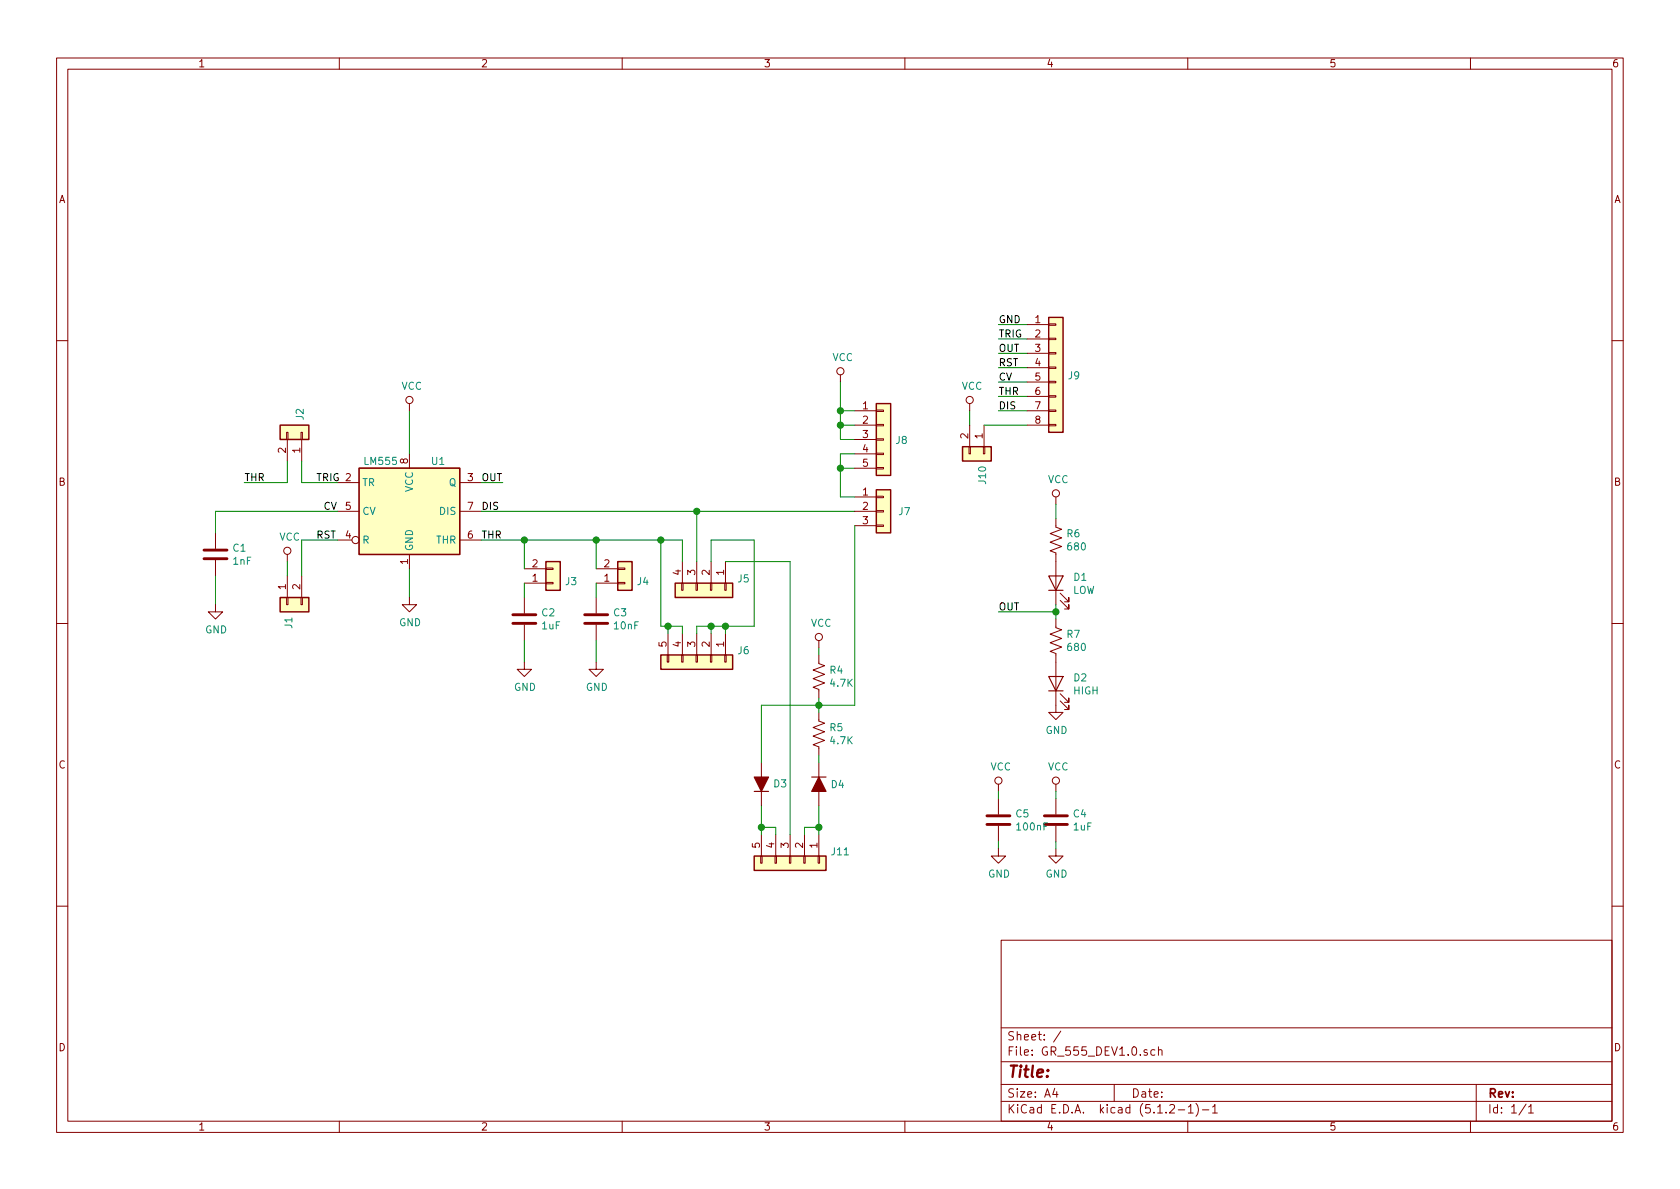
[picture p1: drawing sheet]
<svg xmlns="http://www.w3.org/2000/svg" width="297mm" height="210mm" viewBox="0 0 297 210" stroke-linecap="round" stroke-linejoin="round" font-family="sans-serif">
<g fill="none" stroke="#840000" stroke-width=".18">
<path d="M10 10.3h277v189.9h-277zM12 12.2h273v186.1h-273zM60 10.3v1.9M110 10.3v1.9M160 10.3v1.9M210 10.3v1.9M260 10.3v1.9M181.6 57.4h3.8M181.6 59.9h3.8M185.4 59.8h1.3v.3h-1.3zM185.4 57.3h1.3v.2h-1.3zM10 60.2h2"/>
<path d="M50.7 76.4h.2v1.3h-.2zM50.8 77.7v3.8M53.2 76.4h.3v1.3h-.3zM53.3 77.7v3.8M72.4 71.4v1.2M148.6 66.3v1.3M151.1 72.6h3.8M151.1 75.2h3.8M151.1 77.7h3.8M154.9 77.6h1.3v.2h-1.3zM154.9 75.1h1.3v.2h-1.3zM154.9 72.5h1.3v.3h-1.3z"/>
<path d="M171.3 79h.3v1.3h-.3zM171.4 71.4v1.2M171.4 75.2v3.8M173.9 79h.2v1.3h-.2zM174 75.2v3.8M181.6 72.6h3.8M181.6 75.2h3.8M181.6 62.5h3.8M181.6 65h3.8M181.6 67.6h3.8M181.6 70.1h3.8M185.4 75.1h1.3v.2h-1.3z"/>
<path d="M185.4 72.5h1.3v.3h-1.3zM185.4 70h1.3v.2h-1.3zM185.4 67.4h1.3v.3h-1.3zM185.4 64.9h1.3v.2h-1.3zM185.4 62.4h1.3v.2h-1.3zM285 60.2h2M38.1 94.2v2.8M38.1 99.1v2.7M50.8 98v1.3M59.7 85.3h3.8M59.7 95.5h2.5M59.7 90.4h3.8"/>
<path d="M72.4 80.3v2.5M72.4 98v2.6M81.3 85.3h3.8M81.3 95.5h3.8M81.3 90.4h3.8M120.6 99.3v3.8M123.2 99.3v3.8M125.7 99.3v3.8M128.3 99.3v3.8M151.1 90.4h3.8M151.1 80.3h3.8M151.1 82.8h3.8"/>
<path d="M151.1 87.9h3.8M151.1 93h3.8M154.9 82.7h1.3v.2h-1.3zM154.9 80.1h1.3v.3h-1.3zM154.9 92.8h1.3v.3h-1.3zM154.9 90.3h1.3v.2h-1.3zM154.9 87.8h1.3v.2h-1.3zM186.7 91.7v1.5l1 .4-2 .8 2 .7-2 .8 2 .7-2 .8 1 .4v9.1M186.7 87.9v1.2M10 110.3h2M38.1 106.9v1.3h1.3l-1.3 1.3-1.3-1.3h1.3M50.7 105.7h.2v1.2h-.2z"/>
<path d="M50.8 101.8v3.9M53.2 105.7h.3v1.2h-.3zM53.3 101.8v3.9M72.4 105.7v1.2h1.3l-1.3 1.3-1.3-1.3h1.3M92.7 117.1v1.3h1.3l-1.3 1.2-1.3-1.2h1.3M92.7 103.1h3.8M92.7 100.6h3.8M92.7 105.7v2.8M92.7 110.5v2.8M96.5 100.5h1.3v.2h-1.3zM96.5 103h1.3v.2h-1.3zM105.4 117.1v1.3h1.3l-1.3 1.2-1.3-1.2h1.3"/>
<path d="M105.4 103.1h3.8M105.4 100.6h3.8M105.4 105.7v2.8M105.4 110.5v2.8M109.2 100.5h1.3v.2h-1.3zM109.2 103h1.3v.2h-1.3zM118 115.8h.2v1.3h-.2zM118.1 112v3.8M120.5 115.8h.3v1.3h-.3zM120.5 103.1h.3v1.3h-.3zM120.6 112v3.8M123.1 115.8h.2v1.3h-.2z"/>
<path d="M123.1 103.1h.2v1.3h-.2zM123.2 112v3.8M125.6 115.8h.3v1.3h-.3zM125.6 103.1h.3v1.3h-.3zM125.7 112v3.8M128.1 115.8h.3v1.3h-.3zM128.1 103.1h.3v1.3h-.3zM128.3 112v3.8M144.8 115.8v1.5l1 .4-2 .8 2 .7-2 .8 2 .8-2 .7 1 .4v1.5M144.8 113.3v1.2M186.7 109.5v1.5l1 .4-2 .7 2 .8-2 .8 2 .7-2 .8 1 .4v10.4h1.3l-1.3 1.2-1.3-1.2h1.3M187.5 106.2l1.5 1.5v-.8v.8h-.8"/>
<path d="M187.5 104.9l1.5 1.5v-.7v.7h-.8M285 110.3h2M134.6 134.9v7.6M144.8 126v1.5l1 .4-2 .7 2 .8-2 .8 2 .7-2 .8 1 .4v1.5M144.8 134.9v7.6M176.5 138.7v1.2M186.7 138.7v1.2M187.5 123.9l1.5 1.6v-.8v.8h-.8M187.5 122.7l1.5 1.5v-.8v.8h-.8M134.5 151.4h.2v1.2h-.2zM134.6 147.6v3.8M137 151.4h.3v1.2h-.3z"/>
<path d="M137.2 147.6v3.8M139.6 151.4h.2v1.2h-.2zM139.7 147.6v3.8M142.1 151.4h.3v1.2h-.3zM142.2 147.6v3.8M144.7 151.4h.2v1.2h-.2zM144.8 147.6v3.8M176.5 150.1v1.3h1.3l-1.3 1.2-1.2-1.2h1.2M176.5 141.2v2.8M176.5 146v2.8M186.7 150.1v1.3h1.3l-1.3 1.2-1.3-1.2h1.3M186.7 141.2v2.8"/>
<path d="M186.7 146v2.8M10 160.2h2M177 166.3h108v32h-108zM285 160.2h2M60 198.3v1.9M110 198.3v1.9M160 198.3v1.9M177 194.8h108M177 191.8h108M177 187.8h108M177 181.8h108M186.5 192.5l-.4 1h1"/>
<path d="M186.8 193v1M187.6 182.3l-1.3 2M197 191.8v3M204.2 185.7l-.4-.1-.3 .3 .1 .6h.6M204.8 185.7l.3-.1 .3 .1 .1 .9M204.8 185.1v1.5M206.8 195.5l.2-.2h.4l.2 .2 .1 .3-.1 .2-.8 .8h.9M208.3 196.3h1.2M210 198.3v1.9M210.1 195.8l.4-.5v1.5M210.1 196.8h.9M211.5 195.1a1.71 1.71 0 0 1 0 2.3"/>
<path d="M212.6 196.3h1.1M214.4 195.8l.4-.5v1.5M214.4 196.8h.8M260 198.3v1.9M261 191.8v6.5M269.8 195.2l-1.2 2M270.3 195.8l.4-.5v1.5M270.3 196.8h.8"/>
<circle cx="72.4" cy="70.7" r=".63"/>
<circle cx="148.6" cy="65.7" r=".63"/>
<circle cx="171.4" cy="70.7" r=".63"/>
<circle cx="50.8" cy="97.4" r=".63"/>
<circle cx="62.9" cy="95.5" r=".63"/>
<circle cx="186.7" cy="87.2" r=".63"/>
<circle cx="144.8" cy="112.6" r=".63"/>
<circle cx="176.5" cy="138" r=".63"/>
<circle cx="186.7" cy="138" r=".63"/>
</g>
<g fill="#ffffc2" stroke="#ffffc2" stroke-width=".18">
<path d="M63.5 82.8h17.8v15.2h-17.8z"/>
<path d="M116.8 115.8h12.7v2.6h-12.7z"/>
<path d="M154.9 71.4h2.6v12.7h-2.6z"/>
<path d="M49.5 105.7h5.1v2.5h-5.1z"/>
<path d="M49.5 75.2h5.1v2.5h-5.1z"/>
<path d="M109.2 99.3h2.6v5.1h-2.6z"/>
<path d="M96.5 99.3h2.6v5.1h-2.6z"/>
<path d="M185.4 56.1h2.6v20.3h-2.6z"/>
<path d="M170.2 79h5.1v2.5h-5.1z"/>
<path d="M133.3 151.4h12.7v2.5h-12.7z"/>
<path d="M154.9 86.6h2.6v7.6h-2.6z"/>
<path d="M119.4 103.1h10.1v2.6h-10.1z"/>
</g>
<path d="M185.4 56.1h2.6v20.3h-2.6zM49.5 75.2h5.1v2.5h-5.1zM154.9 71.4h2.6v12.7h-2.6zM170.2 79h5.1v2.5h-5.1zM63.5 82.8h17.8v15.2h-17.8zM96.5 99.3h2.6v5.1h-2.6zM109.2 99.3h2.6v5.1h-2.6zM154.9 86.6h2.6v7.6h-2.6zM49.5 105.7h5.1v2.5h-5.1zM116.8 115.8h12.7v2.6h-12.7zM119.4 103.1h10.1v2.6h-10.1zM133.3 151.4h12.7v2.5h-12.7z" fill="none" stroke="#840000" stroke-width=".25"/>
<g fill="none" stroke="#008400" stroke-width=".18">
<path d="M176.5 57.4h5.1M176.5 59.9h5.1M72.4 72.6v7.7M148.6 72.6h2.5M148.6 75.2h2.5M148.6 67.6v10.1h2.5M171.4 72.6v2.6M174 75.2h7.6M176.5 72.6h5.1M176.5 62.5h5.1M176.5 65h5.1M176.5 67.6h5.1"/>
<path d="M176.5 70.1h5.1M50.8 81.5v3.8h-7.6M50.8 99.3v2.5M53.3 81.5v3.8h6.4M59.7 95.5h-6.4v6.3M59.7 90.4h-21.6v3.8M85.1 95.5h35.5v3.8M85.1 90.4h66M85.1 85.3h3.8M92.7 95.5v5.1M105.4 95.5v5.1M116.8 95.5v15.2h3.8v1.3"/>
<path d="M123.2 90.4v8.9M125.7 99.3v-3.8h7.6v15.2h-10.1v1.3M128.3 99.3h11.4v48.3M148.6 82.8h2.5M151.1 80.3h-2.5v7.6h2.5M151.1 93v31.7h-16.5v10.2M186.7 89.1v2.6M38.1 101.8v5.1M72.4 100.6v5.1M92.7 103.1v2.6M92.7 113.3v3.8M105.4 103.1v2.6"/>
<path d="M105.4 113.3v3.8M118.1 110.7v1.3M125.7 110.7v1.3M128.3 110.7v1.3M144.8 114.5v1.3M176.5 108.2h10.2M186.7 106.9v2.6M144.8 123.4v2.6M144.8 133.6v1.3M176.5 139.9v1.3M186.7 139.9v1.3M134.6 142.5v5.1"/>
<path d="M134.6 146.3h2.6v1.3M144.8 142.5v5.1M144.8 146.3h-2.6v1.3M176.5 148.8v1.3M186.7 148.8v1.3"/>
</g>
<path d="M36.1 98.8h4M36.1 97.3h4M90.7 110.2h4M90.7 108.7h4M103.4 110.2h4M103.4 108.7h4M174.5 145.8h4.1M174.5 144.3h4.1M184.7 145.8h4M184.7 144.3h4" fill="none" stroke="#840000" stroke-width=".51"/>
<path d="M185.4 101.8h2.6l-1.3 2.6zM185.4 119.6h2.6l-1.3 2.6zM185.4 104.4h2.6M133.3 139.9h2.6M143.5 137.4h2.5M185.4 122.2h2.6" fill="none" stroke="#840000" stroke-width=".2"/>
<g fill="#008400" stroke="#008400" stroke-width=".25">
<circle cx="148.6" cy="75.2" r=".51"/>
<circle cx="125.7" cy="110.7" r=".51"/>
<circle cx="128.3" cy="110.7" r=".51"/>
<circle cx="118.1" cy="110.7" r=".51"/>
<circle cx="116.8" cy="95.5" r=".51"/>
<circle cx="186.7" cy="108.2" r=".51"/>
<circle cx="92.7" cy="95.5" r=".51"/>
<circle cx="105.4" cy="95.5" r=".51"/>
<circle cx="148.6" cy="72.6" r=".51"/>
<circle cx="148.6" cy="82.8" r=".51"/>
<circle cx="123.2" cy="90.4" r=".51"/>
<circle cx="144.8" cy="124.7" r=".51"/>
<circle cx="144.8" cy="146.3" r=".51"/>
<circle cx="134.6" cy="146.3" r=".51"/>
</g>
<g fill="#840000" stroke="#840000" stroke-width=".2">
<path d="M144.8 137.4l1.2 2.5h-2.5z"/>
<path d="M133.3 137.4h2.6l-1.3 2.5z"/>
</g>
<text font-size="2.8" fill="#840000" x="178" y="190.5">Title:</text>
<g font-size="2.1" fill="#840000">
<text x="178" y="184">Sheet: /</text>
<text x="178" y="186.7">File: GR_555_DEV1.0.sch</text>
<text x="178" y="196.9">KiCad E.D.A. kicad (5.1.2-1)-1</text>
<text x="178" y="194.1">Size: A4</text>
<text x="200" y="194.1">Date:</text>
<text x="263" y="194.1">Rev:</text>
<text x="263" y="196.9">Id: 1/1</text>
</g>
<g font-size="1.8" fill="#840000">
<text x="35" y="11.9">1</text>
<text x="85" y="11.9">2</text>
<text x="135" y="11.9">3</text>
<text x="185" y="11.9">4</text>
<text x="235" y="11.9">5</text>
<text x="285" y="11.9">6</text>
<text x="10.4" y="35.9">A</text>
<text x="285.4" y="35.9">A</text>
<text x="183" y="57.1">1</text>
<text x="183" y="59.7">2</text>
<text x="183" y="62.2">3</text>
<text x="183" y="64.8">4</text>
<text x="183" y="67.3">5</text>
<text x="183" y="69.8">6</text>
<text x="152.6" y="72.4">1</text>
<text x="152.6" y="74.9">2</text>
<text x="152.6" y="77.5">3</text>
<text x="171.2" y="77.6" transform="rotate(-90 171.2 77.6)">2</text>
<text x="173.7" y="77.6" transform="rotate(-90 173.7 77.6)">1</text>
<text x="183" y="72.4">7</text>
<text x="183" y="74.9">8</text>
<text x="50.5" y="80.1" transform="rotate(-90 50.5 80.1)">2</text>
<text x="53.1" y="80.1" transform="rotate(-90 53.1 80.1)">1</text>
<text x="72.1" y="82" transform="rotate(-90 72.1 82)">8</text>
<text x="152.6" y="80">4</text>
<text x="152.6" y="82.5">5</text>
<text x="10.4" y="85.9">B</text>
<text x="82.7" y="85.1">3</text>
<text x="152.6" y="87.6">1</text>
<text x="285.4" y="85.9">B</text>
<text x="61.1" y="95.2">4</text>
<text x="61.1" y="90.2">5</text>
<text x="82.7" y="95.2">6</text>
<text x="82.7" y="90.2">7</text>
<text x="152.6" y="90.2">2</text>
<text x="152.6" y="92.7">3</text>
<text x="72.1" y="99.8" transform="rotate(-90 72.1 99.8)">1</text>
<text x="94.1" y="100.3">2</text>
<text x="106.8" y="100.3">2</text>
<text x="120.4" y="101.7" transform="rotate(-90 120.4 101.7)">4</text>
<text x="122.9" y="101.7" transform="rotate(-90 122.9 101.7)">3</text>
<text x="125.5" y="101.7" transform="rotate(-90 125.5 101.7)">2</text>
<text x="128" y="101.7" transform="rotate(-90 128 101.7)">1</text>
<text x="50.5" y="104.2" transform="rotate(-90 50.5 104.2)">1</text>
<text x="53.1" y="104.2" transform="rotate(-90 53.1 104.2)">2</text>
<text x="94.1" y="102.9">1</text>
<text x="106.8" y="102.9">1</text>
<text x="117.9" y="114.4" transform="rotate(-90 117.9 114.4)">5</text>
<text x="120.4" y="114.4" transform="rotate(-90 120.4 114.4)">4</text>
<text x="122.9" y="114.4" transform="rotate(-90 122.9 114.4)">3</text>
<text x="125.5" y="114.4" transform="rotate(-90 125.5 114.4)">2</text>
<text x="128" y="114.4" transform="rotate(-90 128 114.4)">1</text>
<text x="10.4" y="135.9">C</text>
<text x="285.4" y="135.9">C</text>
<text x="134.4" y="150" transform="rotate(-90 134.4 150)">5</text>
<text x="136.9" y="150" transform="rotate(-90 136.9 150)">4</text>
<text x="139.4" y="150" transform="rotate(-90 139.4 150)">3</text>
<text x="142" y="150" transform="rotate(-90 142 150)">2</text>
<text x="144.5" y="150" transform="rotate(-90 144.5 150)">1</text>
<text x="10.4" y="185.9">D</text>
<text x="285.4" y="185.9">D</text>
<text x="35" y="199.9">1</text>
<text x="85" y="199.9">2</text>
<text x="135" y="199.9">3</text>
<text x="185" y="199.9">4</text>
<text x="235" y="199.9">5</text>
<text x="285" y="199.9">6</text>
</g>
<g font-size="1.8">
<text x="176.5" y="57.1">GND</text>
<text x="176.5" y="59.7">TRIG</text>
<text x="176.5" y="62.2">OUT</text>
<text x="176.5" y="64.8">RST</text>
<text x="176.5" y="67.3">CV</text>
<text x="176.5" y="69.8">THR</text>
<text x="176.5" y="72.4">DIS</text>
<text x="43.2" y="85.1">THR</text>
<text x="55.9" y="85.1">TRIG 2</text>
<text x="85.1" y="85.1">OUT</text>
<text x="55.9" y="95.2">RST</text>
<text x="57.1" y="90.2">CV</text>
<text x="85.1" y="90.2">DIS</text>
<text x="85.1" y="95.2">THR</text>
<text x="176.5" y="107.9">OUT</text>
</g>
<g font-size="1.8" fill="#008484">
<text x="147.2" y="63.8">VCC</text>
<text x="71" y="68.9">VCC</text>
<text x="170" y="68.9">VCC</text>
<text x="188.9" y="67.1">J9</text>
<text x="53.7" y="74.2" transform="rotate(-90 53.7 74.2)">J2</text>
<text x="64.6" y="82.2">LM555</text>
<text x="76.4" y="82.2">U1</text>
<text x="158.4" y="78.5">J8</text>
<text x="64" y="86">TR</text>
<text x="73" y="87" transform="rotate(-90 73 87)">VCC</text>
<text x="79.4" y="86">Q</text>
<text x="174.3" y="85.5" transform="rotate(-90 174.3 85.5)">J10</text>
<text x="185.3" y="85.4">VCC</text>
<text x="49.4" y="95.6">VCC</text>
<text x="64" y="91.1">CV</text>
<text x="77.8" y="91.1">DIS</text>
<text x="159" y="91.1">J7</text>
<text x="188.7" y="95">R6</text>
<text x="41.2" y="97.6">C1</text>
<text x="41.2" y="99.9">1nF</text>
<text x="64" y="96.1">R</text>
<text x="73" y="97.5" transform="rotate(-90 73 97.5)">GND</text>
<text x="77.1" y="96.1">THR</text>
<text x="188.9" y="97.3">680</text>
<text x="100" y="103.5">J3</text>
<text x="112.7" y="103.5">J4</text>
<text x="130.5" y="103">J5</text>
<text x="189.6" y="105">LOW</text>
<text x="189.9" y="102.7">D1</text>
<text x="36.3" y="112">GND</text>
<text x="51.7" y="111.1" transform="rotate(-90 51.7 111.1)">J1</text>
<text x="70.6" y="110.7">GND</text>
<text x="95.8" y="109">C2</text>
<text x="95.9" y="111.3">1uF</text>
<text x="108.5" y="109">C3</text>
<text x="108.7" y="111.3">10nF</text>
<text x="143.4" y="110.8">VCC</text>
<text x="188.7" y="112.8">R7</text>
<text x="130.5" y="115.7">J6</text>
<text x="146.8" y="119.1">R4</text>
<text x="188.9" y="115.1">680</text>
<text x="90.9" y="122.2">GND</text>
<text x="103.6" y="122.2">GND</text>
<text x="146.9" y="121.5">4.7K</text>
<text x="189.8" y="122.8">HIGH</text>
<text x="189.9" y="120.5">D2</text>
<text x="146.8" y="129.3">R5</text>
<text x="146.9" y="131.6">4.7K</text>
<text x="184.9" y="129.8">GND</text>
<text x="175.1" y="136.2">VCC</text>
<text x="185.3" y="136.2">VCC</text>
<text x="136.8" y="139.2">D3</text>
<text x="147" y="139.4">D4</text>
<text x="179.7" y="144.5">C5</text>
<text x="179.9" y="146.9">100nF</text>
<text x="189.8" y="144.5">C4</text>
<text x="189.8" y="146.9">1uF</text>
<text x="147.1" y="151.3">J11</text>
<text x="174.7" y="155.2">GND</text>
<text x="184.9" y="155.2">GND</text>
</g>
</svg>
